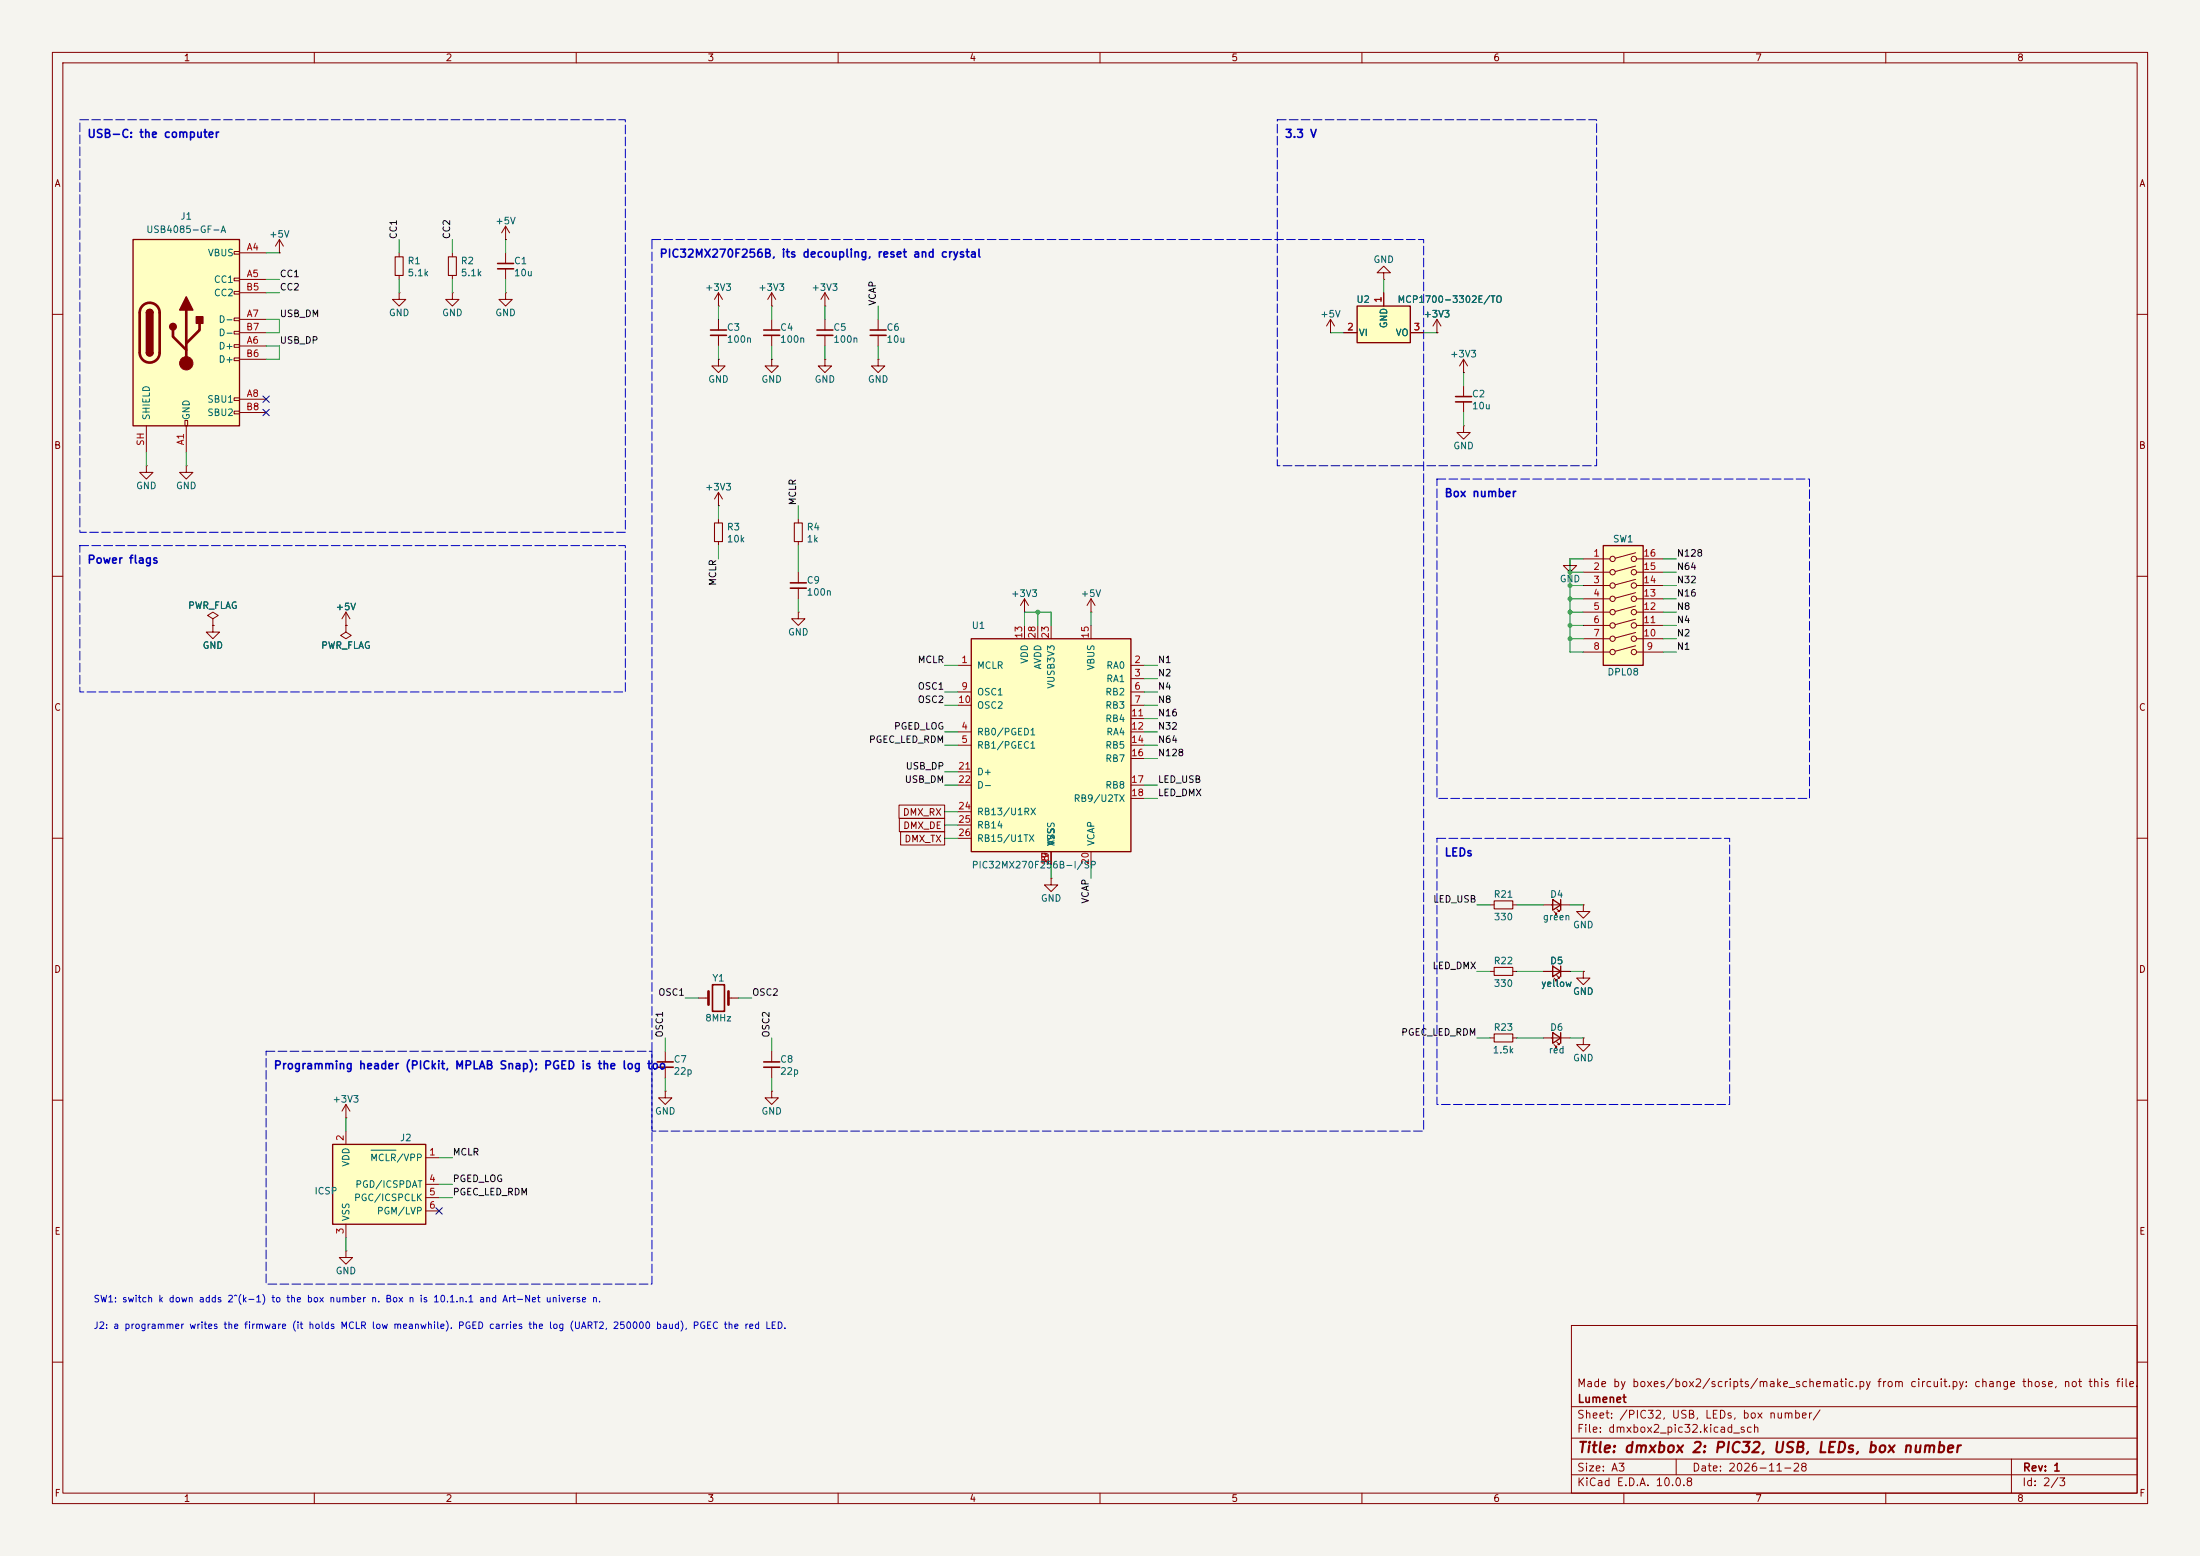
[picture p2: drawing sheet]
<svg xmlns="http://www.w3.org/2000/svg" width="420mm" height="297mm" viewBox="0 0 420 297" stroke-linecap="round" stroke-linejoin="round" font-family="sans-serif">
<path d="M0 0h420v297h-420z" fill="#f5f4ef" stroke="#f5f4ef" stroke-width=".19"/>
<g fill="none" stroke="#840000" stroke-width=".19">
<path d="M10 10h400v277h-400zM12 12h396v273h-396zM60 10v2M110 10v2M160 10v2M210 10v2M260 10v2M310 10v2M360 10v2M86.4 48.3v.7M86.4 52.6v.7M10 60h2"/>
<path d="M408 60h2M10 110h2M408 110h2M10 160h2M408 160h2M10 210h2M408 210h2M300 253h108v32h-108zM10 260h2M300 278.5h108M300 274.5h108M300 268.5h108"/>
<path d="M320 278.5v3M384 278.5v6.5M408 260h2M60 285v2M110 285v2M160 285v2M210 285v2M260 285v2M300 281.5h108M310 285v2M360 285v2"/>
</g>
<path d="M85.6 49h1.5v3.6h-1.5z" fill="none" stroke="#840000" stroke-width=".2"/>
<path d="M259.1 58.4h10.1v7h-10.1z" fill="#ffffc2"/>
<path d="M259.1 58.4h10.1v7h-10.1z" fill="none" stroke="#840000" stroke-width=".25"/>
<g fill="none" stroke="#840000" stroke-width=".19">
<path d="M53.3 48.3h.1M53.3 45.7l-.7 1.3M53.3 45.7l.8 1.3M53.3 45.7v2.6M76.2 55.9v1.3h1.3l-1.3 1.2-1.3-1.2h1.3M76.2 55.9h.1M76.2 48.3v.7M76.2 52.6v.7M264.2 52.1h1.2l-1.2-1.3-1.3 1.3h1.3v1.2M264.2 53.3h.1M264.2 55.9v2.5M254 63.5h.1"/>
<path d="M254 61l-.8 1.2M254 61l.8 1.2M254 61v2.5M256.5 63.5h2.6M269.2 63.5h2.6M274.3 63.5h.1M274.3 61l-.7 1.2M274.3 61l.8 1.2M274.3 61v2.5M279.4 71.1h.1M279.4 68.6l-.8 1.3M279.4 68.6l.8 1.3"/>
<path d="M279.4 68.6v2.5M66 213.4h.1M66 210.8l-.7 1.3M66 210.8l.8 1.3M66 210.8v2.6M66 238.8v1.2h1.3l-1.3 1.3-1.2-1.3h1.2M66 238.8h.1"/>
</g>
<path d="M75.4 49h1.6v3.6h-1.6z" fill="none" stroke="#840000" stroke-width=".2"/>
<path d="M63.5 218.4h17.8v15.3h-17.8z" fill="#ffffc2"/>
<path d="M296.4 197.1l1.5 1-1.5 1zM296.4 184.4l1.5 1-1.5 1zM297.9 184.4v2M297.9 197.1v2M63.5 218.4h17.8v15.3h-17.8z" fill="none" stroke="#840000" stroke-width=".25"/>
<g fill="none" stroke="#840000" stroke-width=".19">
<path d="M96.5 45.7h.1M96.5 43.2l-.7 1.3M96.5 43.2l.8 1.3M96.5 43.2v2.5M96.5 48.3v2M96.5 51.3v2M147.3 58.4h.1M147.3 55.9v2.5M147.3 55.9l-.7 1.3M147.3 55.9l.8 1.3M157.5 58.4h.1M157.5 55.9l-.8 1.3"/>
<path d="M157.5 55.9l.7 1.3M157.5 55.9v2.5M133.3 190.5h2M139.1 190.5h1.9M284.5 198.1h.7M284.5 185.4h.7M288.8 198.1h.8M288.8 185.4h.8M294.6 198.1h5.1M294.6 185.4h5.1M296.7 199.4l.5 .5h-.3h.3v-.3M296.7 186.7l.5 .5h-.3h.3v-.3"/>
<path d="M297.2 198.9l.5 .5h-.3h.3v-.3M297.2 186.2l.5 .5h-.3h.3v-.3M302.3 198.1v1.3h1.2l-1.2 1.3-1.3-1.3h1.3M302.3 198.1h.1M66 215.9v2.5M127 208.3v1.3h1.3l-1.3 1.2-1.3-1.2h1.3M127 208.3h.1M127 200.7v2M127 203.7v2M147.3 208.3v1.3h1.3l-1.3 1.2-1.3-1.2h1.3M147.3 208.3h.1M147.3 200.7v2"/>
<path d="M147.3 203.7v2M66 233.7v2.5M81.3 221h2.5M81.3 226.1h2.5M81.3 228.6h2.5M81.3 231.1h2.5"/>
</g>
<path d="M70.8 219.5h4.8" fill="none" stroke="#006464" stroke-width=".19"/>
<path d="M95 50.3h3M95 51.3h3M136 188h2.3v5h-2.3zM125.5 202.7h3M125.5 203.7h3M145.8 202.7h3M145.8 203.7h3" fill="none" stroke="#840000" stroke-width=".3"/>
<path d="M135.3 189.2v2.6M139.1 189.2v2.6" fill="none" stroke="#840000" stroke-width=".51"/>
<path d="M285.2 184.7h3.6v1.5h-3.6zM285.2 197.4h3.6v1.5h-3.6z" fill="none" stroke="#840000" stroke-width=".2"/>
<path d="M306.1 104.1h7.6v22.9h-7.6z" fill="#ffffc2"/>
<g fill="none" stroke="#840000" stroke-width=".19">
<path d="M147.3 68.6v1.3h1.3l-1.3 1.2-1.3-1.2h1.3M147.3 68.6h.1M147.3 61v2M147.3 64v2M157.5 68.6v1.3h1.2l-1.2 1.2-1.3-1.2h1.3M157.5 68.6h.1M157.5 61v2M157.5 64v2M167.6 68.6v1.3h1.3l-1.3 1.2-1.2-1.2h1.2M167.6 68.6h.1M208.3 116.8h.1M208.3 114.3l-.8 1.3"/>
<path d="M208.3 114.3l.7 1.3M208.3 114.3v2.5M299.7 106.7v1.3h1.3l-1.3 1.2-1.3-1.2h1.3M299.7 106.7h.1M302.3 106.7h5M302.3 109.2h5M302.3 111.8h5M302.3 114.3h5M302.3 116.8h5M302.3 119.4h5M312.2 105.5l-3.8 1.1M312.2 108.1l-3.8 1"/>
<path d="M312.2 110.6l-3.8 1M312.2 113.1l-3.8 1.1M312.2 115.7l-3.8 1M312.2 118.2l-3.8 1M312.4 106.7h5.1M312.4 109.2h5.1M312.4 111.8h5.1M312.4 114.3h5.1M312.4 116.8h5.1M312.4 119.4h5.1M302.3 121.9h5M302.3 124.5h5"/>
<path d="M312.2 120.7l-3.8 1.1M312.2 123.3l-3.8 1M312.4 121.9h5.1M312.4 124.5h5.1M200.7 167.6v1.3h1.2l-1.2 1.3-1.3-1.3h1.3M200.7 167.6h.1"/>
<circle cx="307.8" cy="109.2" r=".51"/>
<circle cx="307.8" cy="119.4" r=".51"/>
<circle cx="307.8" cy="106.7" r=".51"/>
<circle cx="307.8" cy="114.3" r=".51"/>
<circle cx="307.8" cy="111.8" r=".51"/>
<circle cx="307.8" cy="116.8" r=".51"/>
<circle cx="311.9" cy="109.2" r=".51"/>
<circle cx="311.9" cy="119.4" r=".51"/>
<circle cx="311.9" cy="116.8" r=".51"/>
<circle cx="311.9" cy="111.8" r=".51"/>
<circle cx="311.9" cy="114.3" r=".51"/>
<circle cx="311.9" cy="106.7" r=".51"/>
<circle cx="307.8" cy="121.9" r=".51"/>
<circle cx="307.8" cy="124.5" r=".51"/>
<circle cx="311.9" cy="121.9" r=".51"/>
<circle cx="311.9" cy="124.5" r=".51"/>
</g>
<path d="M306.1 104.1h7.6v22.9h-7.6z" fill="none" stroke="#840000" stroke-width=".25"/>
<path d="M145.8 63h3M145.8 64h3M156 63h3M156 64h3" fill="none" stroke="#840000" stroke-width=".3"/>
<path d="M185.4 121.9h30.5v40.7h-30.5z" fill="#ffffc2"/>
<path d="M185.4 121.9h30.5v40.7h-30.5zM296.4 171.7l1.5 1-1.5 1zM297.9 171.7v2" fill="none" stroke="#840000" stroke-width=".25"/>
<g fill="none" stroke="#840000" stroke-width=".19">
<path d="M137.2 58.4h.1M137.2 55.9v2.5M137.2 55.9l-.8 1.3M137.2 55.9l.7 1.3M137.2 68.6v1.3h1.2l-1.2 1.2-1.3-1.2h1.3M137.2 68.6h.1M137.2 61v2M137.2 64v2M167.6 61v2M167.6 64v2M27.9 88.9v1.3h1.3l-1.3 1.2-1.2-1.2h1.2M27.9 88.9h.1"/>
<path d="M35.6 88.9v1.3h1.2l-1.2 1.2-1.3-1.2h1.3M35.6 88.9h.1M137.2 96.5h.1M137.2 94l-.8 1.3M137.2 94l.7 1.3M137.2 94v2.5M137.2 99.1v.7M152.4 99.1v.7M137.2 103.4v.7M152.4 116.8v1.3h1.3l-1.3 1.3-1.3-1.3h1.3M152.4 116.8h.1M152.4 103.4v.7"/>
<path d="M152.4 109.2v2.1M152.4 112.3v2M195.6 116.8h.1M195.6 114.3v2.5M195.6 119.4v2.5M195.6 114.3l-.8 1.3M195.6 114.3l.7 1.3M198.1 119.4v2.5M200.7 119.4v2.5M208.3 119.4v2.5M182.9 127h2.5M182.9 139.7h2.5"/>
<path d="M182.9 132.1h2.5M182.9 134.6h2.5M215.9 127h2.5M215.9 129.5h2.5M215.9 139.7h2.5M215.9 132.1h2.5M215.9 134.6h2.5M215.9 137.2h2.5M182.9 142.2h2.5M182.9 149.9h2.5M182.9 147.3h2.5M182.9 154.9h2.5"/>
<path d="M182.9 157.5h2.5M215.9 142.2h2.5M215.9 144.8h2.5M215.9 149.9h2.5M215.9 152.4h2.5M182.9 160h2.5M200.7 162.6v2.5M208.3 162.6v2.5M294.6 172.7h5.1M296.7 174l.5 .5h-.3h.3v-.3M297.2 173.5l.5 .5h-.3h.3v-.3"/>
</g>
<path d="M135.6 63h3.1M135.6 64h3.1M166.1 63h3.1M166.1 64h3.1M150.9 111.3h3M150.9 112.3h3" fill="none" stroke="#840000" stroke-width=".3"/>
<path d="M136.4 99.8h1.5v3.6h-1.5zM151.6 99.8h1.6v3.6h-1.6z" fill="none" stroke="#840000" stroke-width=".2"/>
<path d="M25.4 45.7h20.3v35.6h-20.3z" fill="#ffffc2"/>
<g fill="none" stroke="#840000" stroke-width=".19">
<path d="M44.7 48h1v.5h-1zM44.7 53.1h1v.5h-1zM44.7 55.6h1v.5h-1zM45.7 48.3h5.1M45.7 53.3h5.1M45.7 55.9h5.1M86.4 55.9v1.3h1.2l-1.2 1.2-1.3-1.2h1.3M86.4 55.9h.1M96.5 55.9v1.3h1.3l-1.3 1.2-1.3-1.2h1.3M96.5 55.9h.1M264.2 55.9v2.5M44.7 60.7h1v.5h-1z"/>
<path d="M44.7 63.2h1v.6h-1zM44.7 65.8h1v.5h-1zM44.7 68.3h1v.5h-1zM44.7 75.9h1v.6h-1zM44.7 78.5h1v.5h-1zM45.7 66h5.1M45.7 61h5.1M45.7 76.2h5.1M45.7 68.6h5.1M45.7 63.5h5.1M45.7 78.7h5.1M256.5 63.5h2.6"/>
<path d="M269.2 63.5h2.6M274.3 63.5h.1M279.4 73.7v2M279.4 76.7v2M27.9 81.3v5.1M35.3 80.3h.5v1h-.5zM35.6 81.3v5.1M279.4 81.3v1.3h1.3l-1.3 1.2-1.3-1.2h1.3M279.4 81.3h.1M40.6 118.1l1.1-.6-1.1-.7-1 .7 1 .6v1.3M40.6 119.4h.1M40.6 119.4v1.3h1.3l-1.3 1.2-1.2-1.2h1.2"/>
<path d="M66 119.4h.1M66 119.4v1.3l1.1 .6-1.1 .6-1-.6 1-.6M66 116.8l-.7 1.3M66 116.8l.8 1.3M66 116.8v2.6M171.6 153.7h8.7v2.5h-8.7zM171.7 156.2h8.6v2.6h-8.6zM171.9 158.7h8.4v2.6h-8.4zM284.5 172.7h.7M288.8 172.7h.8M302.3 172.7v1.3h1.2l-1.2 1.3-1.3-1.3h1.3M302.3 172.7h.1"/>
<path d="M294.6 185.4h1.8M297.9 185.4h1.8M302.3 185.4v1.3h1.2l-1.2 1.3-1.3-1.3h1.3M302.3 185.4h.1"/>
</g>
<path d="M25.4 45.7h20.3v35.6h-20.3zM27.9 59.7a.64 .64 0 0 1 .7-.6 .64 .64 0 0 1 .6 .6M27.9 67.3a.64 .64 0 0 0 .7 .6 .64 .64 0 0 0 .6-.6" fill="none" stroke="#840000" stroke-width=".25"/>
<path d="M27.2 58.4a1.9 1.9 0 0 1 2.1-.5 1.9 1.9 0 0 1 1.2 1.8v7.6a1.91 1.91 0 0 1-1.9 1.9 1.91 1.91 0 0 1-1.9-1.9v-7.8l.1-.6zM35.6 59.2v10.1M33 63v1.3l2.6 2.5M38.1 61.7v1.3l-2.5 2.5" fill="none" stroke="#840000" stroke-width=".51"/>
<g fill="#840000" stroke="#840000" stroke-width=".25">
<path d="M27.9 59.7h1.3v7.6h-1.3z"/>
<path d="M28.1 59.2a.64 .64 0 0 1 .7-.1 .64 .64 0 0 1 .4 .6h-1.3z"/>
<path d="M27.9 67.3h1.3a.64 .64 0 0 1-.6 .6 .64 .64 0 0 1-.7-.6z"/>
<path d="M35.6 56.6l1.2 2.6h-2.5z"/>
<path d="M37.5 60.5h1.2v1.2h-1.2z"/>
<circle cx="33" cy="62.4" r=".63"/>
</g>
<circle cx="35.6" cy="69.3" r="1.27" fill="#840000" stroke="#840000" stroke-width=".19"/>
<path d="M285.2 172h3.6v1.5h-3.6z" fill="none" stroke="#840000" stroke-width=".2"/>
<path d="M277.9 75.7h3M277.9 76.7h3" fill="none" stroke="#840000" stroke-width=".3"/>
<g fill="none" stroke="#009600" stroke-width=".19">
<path d="M50.8 48.3h2.5M50.8 53.3h2.5M50.8 55.9h2.5M76.2 45.7v2.6M76.2 53.3v2.6M86.4 45.7v2.6M86.4 53.3v2.6M96.5 45.7v2.6M96.5 53.3v2.6M137.2 58.4v2.6M147.3 58.4v2.6M157.5 58.4v2.6"/>
<path d="M167.6 58.4v2.6M264.2 53.3v2.6M50.8 61h2.5v2.5h-2.5M50.8 66h2.5v2.6h-2.5M137.2 66v2.6M147.3 66v2.6M157.5 66v2.6M167.6 66v2.6M254 63.5h2.5M271.8 63.5h2.5M279.4 71.1v2.6M279.4 78.7v2.6"/>
<path d="M27.9 86.4v2.5M35.6 86.4v2.5M137.2 96.5v2.6M152.4 96.5v2.6M137.2 104.1v2.6M152.4 104.1v5.1M152.4 114.3v2.5M195.6 119.4v-2.6h5.1v2.6M198.1 116.8v2.6M208.3 116.8v2.6M299.7 116.8h2.6M299.7 111.8h2.6"/>
<path d="M299.7 109.2h2.6M299.7 119.4h2.6M299.7 114.3h2.6M302.3 106.7h-2.6v17.8h2.6M317.5 116.8h2.5M317.5 106.7h2.5M317.5 111.8h2.5M317.5 109.2h2.5M317.5 119.4h2.5M317.5 114.3h2.5M180.3 127h2.6M180.3 132.1h2.6"/>
<path d="M180.3 134.6h2.6M180.3 139.7h2.6M218.4 127h2.6M218.4 132.1h2.6M218.4 134.6h2.6M218.4 139.7h2.6M218.4 129.5h2.6M218.4 137.2h2.6M299.7 121.9h2.6M317.5 124.5h2.5M317.5 121.9h2.5M180.3 142.2h2.6"/>
<path d="M180.3 147.3h2.6M180.3 149.9h2.6M180.3 154.9h2.6M180.3 157.5h2.6M218.4 142.2h2.6M218.4 149.9h2.6M218.4 152.4h2.6M218.4 144.8h2.6M180.3 160h2.6M200.7 165.1v2.5M208.3 165.1v2.5M281.9 172.7h2.6"/>
<path d="M289.6 172.7h5M299.7 172.7h2.6M127 198.1v2.6M130.8 190.5h2.5M141 190.5h2.5M147.3 198.1v2.6M281.9 198.1h2.6M281.9 185.4h2.6M289.6 198.1h5M289.6 185.4h5M299.7 198.1h2.6M299.7 185.4h2.6"/>
<path d="M66 213.4v2.5M127 205.7v2.6M147.3 205.7v2.6M66 236.2v2.6M83.8 221h2.6M83.8 226.1h2.6M83.8 228.6h2.6"/>
</g>
<path d="M50.2 75.6l1.2 1.2M50.2 78.1l1.2 1.2M51.4 75.6l-1.2 1.2M51.4 78.1l-1.2 1.2M83.2 230.5l1.2 1.2M84.4 230.5l-1.2 1.2" fill="none" stroke="#000084" stroke-width=".19"/>
<path d="M15.2 22.9h104.2v78.7h-104.2zM243.8 22.9h61v66h-61zM124.5 45.7h147.3v170.2h-147.3zM274.3 91.4h71.1v61h-71.1zM15.2 104.1h104.2v28h-104.2zM274.3 160h55.9v50.8h-55.9zM50.8 200.7h73.7v44.4h-73.7z" fill="none" stroke="#0000c2" stroke-width=".19" stroke-dasharray="1.7 .6"/>
<g fill="#009600">
<circle cx="198.1" cy="116.8" r=".46"/>
<circle cx="299.7" cy="109.2" r=".46"/>
<circle cx="299.7" cy="111.8" r=".46"/>
<circle cx="299.7" cy="114.3" r=".46"/>
<circle cx="299.7" cy="121.9" r=".46"/>
<circle cx="299.7" cy="116.8" r=".46"/>
<circle cx="299.7" cy="119.4" r=".46"/>
</g>
<text font-size="2" fill="#840000" x="301" y="277.8">Title: dmxbox 2: PIC32, USB, LEDs, box number</text>
<g font-size="1.5" fill="#0000c2">
<text x="16.6" y="26.7">USB-C: the computer</text>
<text x="245.2" y="26.7">3.3 V</text>
<text x="125.8" y="49.5">PIC32MX270F256B, its decoupling, reset and crystal</text>
<text x="275.6" y="95.3">Box number</text>
<text x="16.6" y="108">Power flags</text>
<text x="275.6" y="163.8">LEDs</text>
<text x="52.1" y="204.5">Programming header (PICkit, MPLAB Snap); PGED is the log too</text>
</g>
<g font-size="1.5" fill="#840000">
<text x="300.9" y="265.1">Made by boxes/box2/scripts/make_schematic.py from circuit.py: change those, not this file.</text>
<text x="301" y="268.1">Lumenet</text>
<text x="300.9" y="273.8">File: dmxbox2_pic32.kicad_sch</text>
<text x="300.9" y="271.1">Sheet: /PIC32, USB, LEDs, box number/</text>
<text x="300.9" y="281.2">Size: A3</text>
<text x="322.9" y="281.2">Date: 2026-11-28</text>
<text x="386" y="281.2">Rev: 1</text>
<text x="300.9" y="284">KiCad E.D.A. 10.0.8</text>
<text x="385.9" y="284">Id: 2/3</text>
</g>
<g font-size="1.3" fill="#840000">
<text x="35" y="12">1</text>
<text x="85" y="12">2</text>
<text x="135" y="12">3</text>
<text x="185" y="12">4</text>
<text x="235" y="12">5</text>
<text x="285" y="12">6</text>
<text x="335" y="12">7</text>
<text x="385" y="12">8</text>
<text x="10.3" y="36">A</text>
<text x="408.3" y="36">A</text>
<text x="10.2" y="86">B</text>
<text x="408.2" y="86">B</text>
<text x="10.2" y="136">C</text>
<text x="408.2" y="136">C</text>
<text x="172.3" y="156">DMX_RX</text>
<text x="172.3" y="158.5">DMX_DE</text>
<text x="172.6" y="161.1">DMX_TX</text>
<text x="10.2" y="186">D</text>
<text x="408.2" y="186">D</text>
<text x="10.3" y="236">E</text>
<text x="408.3" y="236">E</text>
<text x="10.3" y="286">F</text>
<text x="35" y="287">1</text>
<text x="85" y="287">2</text>
<text x="135" y="287">3</text>
<text x="185" y="287">4</text>
<text x="235" y="287">5</text>
<text x="285" y="287">6</text>
<text x="335" y="287">7</text>
<text x="385" y="287">8</text>
<text x="408.3" y="286">F</text>
</g>
<g font-size="1.3" fill="#006464">
<text x="27.8" y="44.8">USB4085-GF-A</text>
<text x="34.3" y="42.2">J1</text>
<text x="51.3" y="45.7">+5V</text>
<text x="94.5" y="43.1">+5V</text>
<text x="39.6" y="49.2">VBUS</text>
<text x="77.7" y="50.7">R1</text>
<text x="77.7" y="53">5.1k</text>
<text x="87.9" y="50.7">R2</text>
<text x="87.9" y="53">5.1k</text>
<text x="98" y="50.7">C1</text>
<text x="98" y="53">10u</text>
<text x="262.1" y="50.5">GND</text>
<text x="40.7" y="54.3">CC1</text>
<text x="40.7" y="56.8">CC2</text>
<text x="134.5" y="55.8">+3V3</text>
<text x="144.7" y="55.8">+3V3</text>
<text x="154.8" y="55.8">+3V3</text>
<text x="258.8" y="58.1">U2</text>
<text x="266.7" y="58.1">MCP1700-3302E/TO</text>
<text x="41.6" y="61.9">D-</text>
<text x="41.6" y="64.5">D-</text>
<text x="74.1" y="60.7">GND</text>
<text x="84.3" y="60.7">GND</text>
<text x="94.5" y="60.7">GND</text>
<text x="138.7" y="63.4">C3</text>
<text x="138.7" y="65.7">100n</text>
<text x="148.8" y="63.4">C4</text>
<text x="148.8" y="65.7">100n</text>
<text x="159" y="63.4">C5</text>
<text x="159" y="65.7">100n</text>
<text x="169.1" y="63.4">C6</text>
<text x="169.1" y="65.7">10u</text>
<text x="251.9" y="60.9">+5V</text>
<text x="259.3" y="64.5">VI</text>
<text x="265.1" y="62.8" transform="rotate(-90 265.1 62.8)">GND</text>
<text x="266.3" y="64.5">VO</text>
<text x="271.7" y="60.9">+3V3</text>
<text x="41.6" y="67">D+</text>
<text x="41.6" y="69.5">D+</text>
<text x="276.7" y="68.5">+3V3</text>
<text x="39.5" y="77.2">SBU1</text>
<text x="135.1" y="73.4">GND</text>
<text x="145.3" y="73.4">GND</text>
<text x="155.4" y="73.4">GND</text>
<text x="165.6" y="73.4">GND</text>
<text x="280.9" y="76.1">C2</text>
<text x="28.9" y="80.3" transform="rotate(-90 28.9 80.3)">SHIELD</text>
<text x="36.5" y="80.3" transform="rotate(-90 36.5 80.3)">GND</text>
<text x="39.5" y="79.7">SBU2</text>
<text x="280.9" y="78.4">10u</text>
<text x="277.3" y="86.1">GND</text>
<text x="25.9" y="93.7">GND</text>
<text x="33.5" y="93.7">GND</text>
<text x="134.5" y="93.9">+3V3</text>
<text x="138.7" y="101.5">R3</text>
<text x="153.9" y="101.5">R4</text>
<text x="138.7" y="103.8">10k</text>
<text x="153.9" y="103.8">1k</text>
<text x="307.8" y="103.8">SW1</text>
<text x="153.9" y="111.7">C9</text>
<text x="153.9" y="114">100n</text>
<text x="297.7" y="111.5">GND</text>
<text x="35.8" y="116.5">PWR_FLAG</text>
<text x="64" y="116.8">+5V</text>
<text x="192.9" y="114.2">+3V3</text>
<text x="206.2" y="114.2">+5V</text>
<text x="38.6" y="124.2">GND</text>
<text x="61.2" y="124.2">PWR_FLAG</text>
<text x="150.3" y="121.6">GND</text>
<text x="185.4" y="120.3">U1</text>
<text x="186.4" y="128">MCLR</text>
<text x="196.5" y="126.8" transform="rotate(-90 196.5 126.8)">VDD</text>
<text x="199.1" y="127.9" transform="rotate(-90 199.1 127.9)">AVDD</text>
<text x="201.6" y="131.6" transform="rotate(-90 201.6 131.6)">VUSB3V3</text>
<text x="209.2" y="128.1" transform="rotate(-90 209.2 128.1)">VBUS</text>
<text x="211.1" y="128">RA0</text>
<text x="211.1" y="130.5">RA1</text>
<text x="306.8" y="129.2">DPL08</text>
<text x="186.4" y="133">OSC1</text>
<text x="186.4" y="135.6">OSC2</text>
<text x="210.9" y="133">RB2</text>
<text x="210.9" y="135.6">RB3</text>
<text x="186.4" y="140.7">RB0/PGED1</text>
<text x="186.4" y="143.2">RB1/PGEC1</text>
<text x="210.9" y="138.1">RB4</text>
<text x="210.9" y="143.2">RB5</text>
<text x="211.1" y="140.7">RA4</text>
<text x="186.4" y="148.3">D+</text>
<text x="210.9" y="145.7">RB7</text>
<text x="186.4" y="150.8">D-</text>
<text x="186.4" y="155.9">RB13/U1RX</text>
<text x="204.9" y="153.4">RB9/U2TX</text>
<text x="210.9" y="150.8">RB8</text>
<text x="186.4" y="158.4">RB14</text>
<text x="186.4" y="161">RB15/U1TX</text>
<text x="201.6" y="161.6" transform="rotate(-90 201.6 161.6)">VSS</text>
<text x="201.6" y="161.6" transform="rotate(-90 201.6 161.6)">AVSS</text>
<text x="209.2" y="161.6" transform="rotate(-90 209.2 161.6)">VCAP</text>
<text x="185.4" y="166.1">PIC32MX270F256B-I/SP</text>
<text x="198.6" y="172.4">GND</text>
<text x="285" y="171.7">R21</text>
<text x="295.8" y="171.7">D4</text>
<text x="285.1" y="176">330</text>
<text x="294.4" y="176">green</text>
<text x="300.2" y="177.5">GND</text>
<text x="285" y="184.4">R22</text>
<text x="295.8" y="184.4">D5</text>
<text x="135.9" y="187.7">Y1</text>
<text x="285.1" y="188.7">330</text>
<text x="294.1" y="188.7">yellow</text>
<text x="300.2" y="190.2">GND</text>
<text x="134.5" y="195.3">8MHz</text>
<text x="285" y="197.1">R23</text>
<text x="295.8" y="197.1">D6</text>
<text x="128.5" y="203.1">C7</text>
<text x="148.8" y="203.1">C8</text>
<text x="284.9" y="201.4">1.5k</text>
<text x="295.5" y="201.4">red</text>
<text x="300.2" y="202.9">GND</text>
<text x="128.5" y="205.4">22p</text>
<text x="148.8" y="205.4">22p</text>
<text x="63.4" y="210.8">+3V3</text>
<text x="124.9" y="213.1">GND</text>
<text x="145.3" y="213.1">GND</text>
<text x="70.6" y="221.9">MCLR/VPP</text>
<text x="76.3" y="218.1">J2</text>
<text x="67" y="222.8" transform="rotate(-90 67 222.8)">VDD</text>
<text x="67.7" y="227">PGD/ICSPDAT</text>
<text x="59.9" y="228.3">ICSP</text>
<text x="67" y="233.2" transform="rotate(-90 67 233.2)">VSS</text>
<text x="67.5" y="229.6">PGC/ICSPCLK</text>
<text x="71.8" y="232.1">PGM/LVP</text>
<text x="64" y="243.5">GND</text>
</g>
<g font-size="1.3" fill="#0f0f0f">
<text x="76.1" y="45.7" transform="rotate(-90 76.1 45.7)">CC1</text>
<text x="86.2" y="45.7" transform="rotate(-90 86.2 45.7)">CC2</text>
<text x="53.3" y="53.2">CC1</text>
<text x="53.3" y="55.8">CC2</text>
<text x="167.5" y="58.4" transform="rotate(-90 167.5 58.4)">VCAP</text>
<text x="53.3" y="60.8">USB_DM</text>
<text x="53.3" y="65.9">USB_DP</text>
<text x="152.3" y="96.5" transform="rotate(-90 152.3 96.5)">MCLR</text>
<text x="320" y="106.6">N128</text>
<text x="137" y="111.9" transform="rotate(-90 137 111.9)">MCLR</text>
<text x="320" y="109.1">N64</text>
<text x="320" y="111.6">N32</text>
<text x="320" y="114.2">N16</text>
<text x="320" y="116.7">N8</text>
<text x="320" y="119.3">N4</text>
<text x="320" y="121.8">N2</text>
<text x="320" y="124.3">N1</text>
<text x="175.1" y="126.9">MCLR</text>
<text x="175.1" y="132">OSC1</text>
<text x="221" y="129.4">N2</text>
<text x="221" y="126.9">N1</text>
<text x="221" y="132">N4</text>
<text x="175.1" y="134.5">OSC2</text>
<text x="221" y="137">N16</text>
<text x="221" y="134.5">N8</text>
<text x="165.8" y="142.1">PGEC_LED_RDM</text>
<text x="170.6" y="139.6">PGED_LOG</text>
<text x="221" y="139.6">N32</text>
<text x="221" y="142.1">N64</text>
<text x="172.6" y="149.7">USB_DM</text>
<text x="172.8" y="147.2">USB_DP</text>
<text x="221" y="144.7">N128</text>
<text x="221" y="149.7">LED_USB</text>
<text x="221" y="152.3">LED_DMX</text>
<text x="208.2" y="172.6" transform="rotate(-90 208.2 172.6)">VCAP</text>
<text x="273.5" y="172.6">LED_USB</text>
<text x="273.4" y="185.3">LED_DMX</text>
<text x="125.6" y="190.4">OSC1</text>
<text x="143.5" y="190.4">OSC2</text>
<text x="267.4" y="198">PGEC_LED_RDM</text>
<text x="126.9" y="198.1" transform="rotate(-90 126.9 198.1)">OSC1</text>
<text x="147.2" y="198.1" transform="rotate(-90 147.2 198.1)">OSC2</text>
<text x="86.3" y="220.9">MCLR</text>
<text x="86.3" y="225.9">PGED_LOG</text>
<text x="86.3" y="228.5">PGEC_LED_RDM</text>
</g>
<g font-size="1.3" fill="#a90000">
<text x="47" y="48.1">A4</text>
<text x="47" y="53.2">A5</text>
<text x="46.9" y="55.7">B5</text>
<text x="264" y="57.9" transform="rotate(-90 264 57.9)">1</text>
<text x="46.9" y="63.4">B7</text>
<text x="47" y="65.9">A6</text>
<text x="47" y="60.8">A7</text>
<text x="257.1" y="63.4">2</text>
<text x="269.8" y="63.4">3</text>
<text x="46.9" y="68.4">B6</text>
<text x="47" y="76.1">A8</text>
<text x="46.9" y="78.6">B8</text>
<text x="27.8" y="85.2" transform="rotate(-90 27.8 85.2)">SH</text>
<text x="35.4" y="85.1" transform="rotate(-90 35.4 85.1)">A1</text>
<text x="304.1" y="106.5">1</text>
<text x="313.6" y="106.5">16</text>
<text x="304.1" y="109.1">2</text>
<text x="304.1" y="111.6">3</text>
<text x="313.6" y="111.6">14</text>
<text x="313.6" y="109.1">15</text>
<text x="304.1" y="114.2">4</text>
<text x="304.1" y="116.7">5</text>
<text x="304.1" y="119.2">6</text>
<text x="313.6" y="119.2">11</text>
<text x="313.6" y="116.7">12</text>
<text x="313.6" y="114.2">13</text>
<text x="195.4" y="122" transform="rotate(-90 195.4 122)">13</text>
<text x="198" y="122" transform="rotate(-90 198 122)">28</text>
<text x="200.5" y="122" transform="rotate(-90 200.5 122)">23</text>
<text x="208.1" y="122" transform="rotate(-90 208.1 122)">15</text>
<text x="304.1" y="121.8">7</text>
<text x="304.1" y="124.3">8</text>
<text x="313.6" y="121.8">10</text>
<text x="314.2" y="124.3">9</text>
<text x="183.4" y="126.9">1</text>
<text x="183.4" y="131.9">9</text>
<text x="216.4" y="126.9">2</text>
<text x="216.4" y="129.4">3</text>
<text x="216.4" y="131.9">6</text>
<text x="182.8" y="134.5">10</text>
<text x="215.8" y="137">11</text>
<text x="216.4" y="134.5">7</text>
<text x="183.4" y="139.6">4</text>
<text x="183.4" y="142.1">5</text>
<text x="215.8" y="139.6">12</text>
<text x="215.8" y="142.1">14</text>
<text x="182.8" y="147.2">21</text>
<text x="182.8" y="149.7">22</text>
<text x="215.8" y="144.6">16</text>
<text x="215.8" y="149.7">17</text>
<text x="182.8" y="154.8">24</text>
<text x="215.8" y="152.3">18</text>
<text x="182.8" y="157.3">25</text>
<text x="182.8" y="159.9">26</text>
<text x="200.5" y="165.2" transform="rotate(-90 200.5 165.2)">19</text>
<text x="200.5" y="165.2" transform="rotate(-90 200.5 165.2)">27</text>
<text x="200.5" y="164.6" transform="rotate(-90 200.5 164.6)">8</text>
<text x="208.1" y="165.2" transform="rotate(-90 208.1 165.2)">20</text>
<text x="65.9" y="217.9" transform="rotate(-90 65.9 217.9)">2</text>
<text x="81.8" y="220.8">1</text>
<text x="81.8" y="225.9">4</text>
<text x="81.8" y="228.5">5</text>
<text x="81.8" y="231">6</text>
<text x="65.9" y="235.7" transform="rotate(-90 65.9 235.7)">3</text>
</g>
<g font-size="1.3" fill="#0000c2">
<text x="17.8" y="248.9">SW1: switch k down adds 2^(k-1) to the box number n. Box n is 10.1.n.1 and Art-Net universe n.</text>
<text x="17.8" y="254">J2: a programmer writes the firmware (it holds MCLR low meanwhile). PGED carries the log (UART2, 250000 baud), PGEC the red LED.</text>
</g>
</svg>
